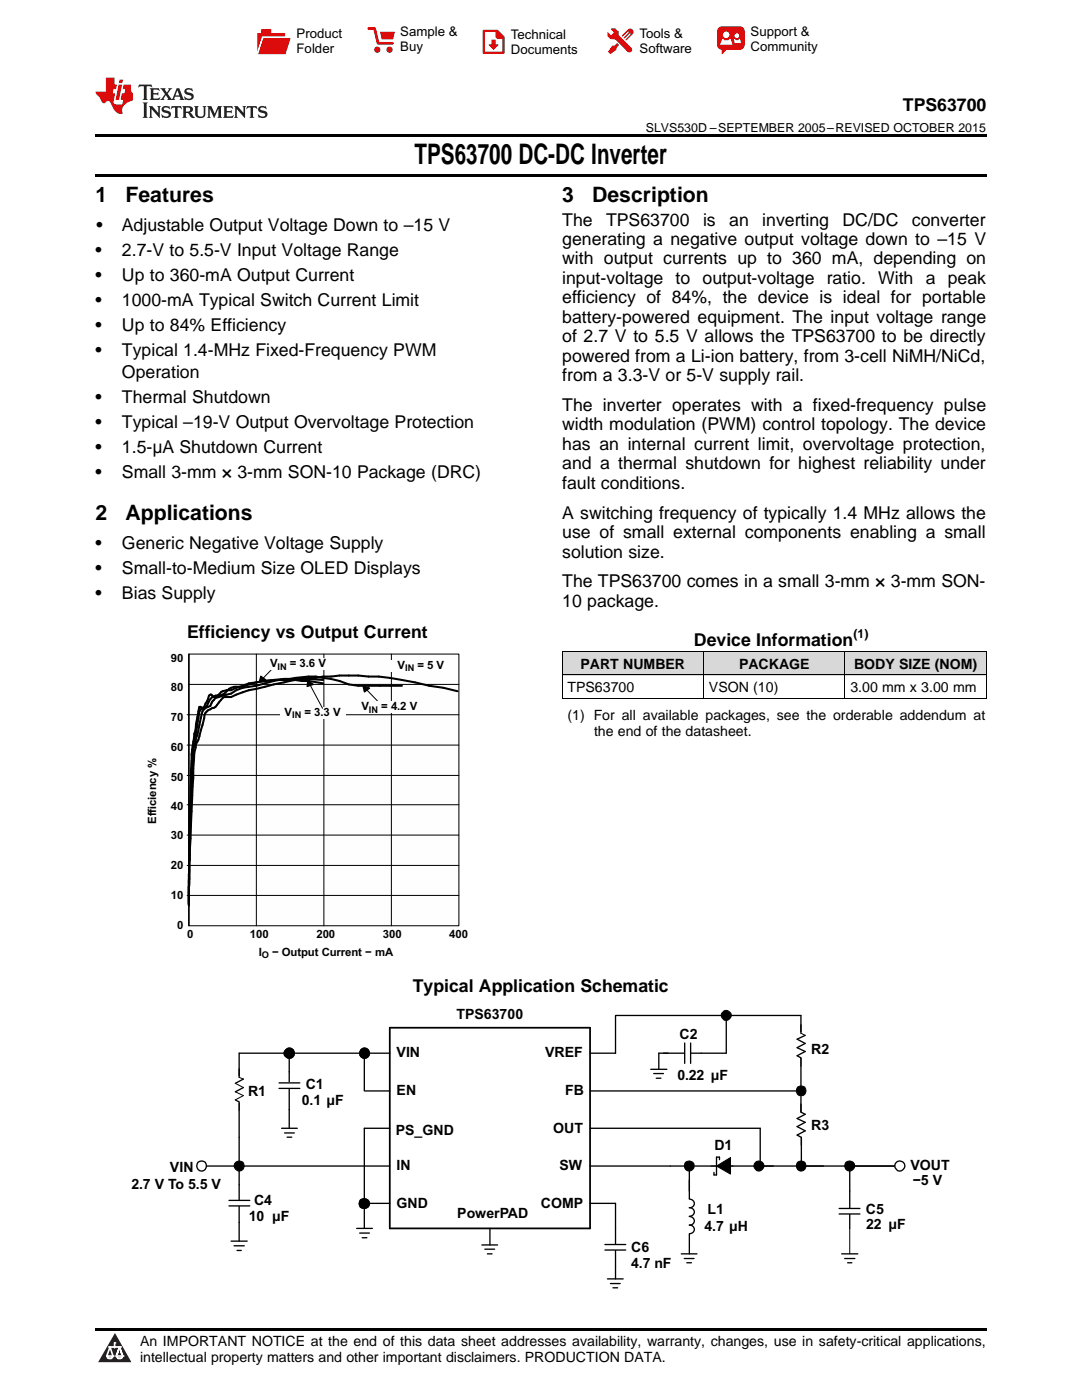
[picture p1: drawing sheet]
<svg xmlns="http://www.w3.org/2000/svg" width="216mm" height="279mm" viewBox="0 0 216 279" stroke-linecap="round" stroke-linejoin="round" font-family="sans-serif">
<g fill="#d8d8d8">
<path d="M112.2 130.1h28.2v4.7h-28.2z"/>
<path d="M140.4 130.1h28.2v4.7h-28.2z"/>
<path d="M168.6 130.1h28.2v4.7h-28.2z"/>
</g>
<path d="M22.9 266l3.3 5.9h-6.6z" fill="#231f20"/>
<path d="M21.3 270.6h1.2l-.3 .5h-.3a.53 .53 0 0 1-.6-.5z" fill-rule="evenodd" fill="#fff"/>
<path d="M21.3 270.6h1.2l-.3 .5h-.3a.53 .53 0 0 1-.6-.5z" fill="none" stroke="#231f20" stroke-width=".33"/>
<path d="M21.3 270.6l1.2 .1-.3 .4h-.5z" fill="none" stroke="#fff" stroke-width=".33"/>
<path d="M22.9 268.9h.1" fill="none" stroke="#fff" stroke-width=".33"/>
<path d="M22.9 268v.9z" fill="#fff"/>
<path d="M22.9 268v.9z" fill="none" stroke="#fff" stroke-width=".33"/>
<circle cx="22.9" cy="268" r=".16" fill="#fff"/>
<path d="M21.8 268.8h.1" fill="none" stroke="#fff" stroke-width=".33"/>
<path d="M21.8 268.8h2.2z" fill="#fff"/>
<path d="M21.8 268.8h2.2z" fill="none" stroke="#fff" stroke-width=".33"/>
<circle cx="24" cy="268.8" r=".16" fill="#fff"/>
<path d="M23.2 270.6h.1" fill="none" stroke="#fff" stroke-width=".33"/>
<path d="M23.8 268.8l-.6 1.8z" fill="#fff"/>
<path d="M23.8 268.8l-.6 1.8z" fill="none" stroke="#fff" stroke-width=".33"/>
<path d="M23.8 268.8l.7 1.8z" fill="#fff"/>
<path d="M23.8 268.8l.7 1.8z" fill="none" stroke="#fff" stroke-width=".33"/>
<path d="M24.4 270.6h.1" fill="none" stroke="#fff" stroke-width=".33"/>
<circle cx="21.3" cy="270.6" r=".16" fill="#fff"/>
<path d="M22 268.8l-.7 1.8z" fill="#fff"/>
<path d="M22 268.8l-.7 1.8z" fill="none" stroke="#fff" stroke-width=".33"/>
<path d="M22 268.8l.5 1.8z" fill="#fff"/>
<path d="M22 268.8l.5 1.8z" fill="none" stroke="#fff" stroke-width=".33"/>
<circle cx="22.5" cy="270.6" r=".16" fill="#fff"/>
<path d="M23.3 270.6h1.2a.63 .63 0 0 1-.6 .5 .63 .63 0 0 1-.6-.5z" fill-rule="evenodd" fill="#fff"/>
<path d="M23.3 270.6h1.2a.63 .63 0 0 1-.6 .5 .63 .63 0 0 1-.6-.5z" fill="none" stroke="#231f20" stroke-width=".33"/>
<path d="M23.3 270.6h1.2l-.4 .5h-.5z" fill="none" stroke="#fff" stroke-width=".33"/>
<path d="M23.2 270.6h.1" fill="none" stroke="#fff" stroke-width=".33"/>
<circle cx="24.5" cy="270.6" r=".16" fill="#fff"/>
<path d="M19 265.1h177.8v.5h-177.8z" fill="#000"/>
<path d="M77.8 205.1h39.9v40.1h-39.9z" fill="none" stroke="#000" stroke-width=".35"/>
<g fill="none" stroke="#000" stroke-width=".26">
<path d="M117.7 217.7h41.2M117.7 210.2h5.1M129.8 213.4h3.3M130.4 214.3h2M130.9 215.2h1M144.9 203.7v6.5h-13.4v3.2M159.8 207.7v-5h-37v7.5M159.8 210.6v6.1M159.8 218.7v7M117.7 232.7h25.1M117.7 225.2h34v6.5M137.6 233.7v16.5"/>
<path d="M144.2 232.7h34.2M159.9 225.7v6.6M117.7 240.2h5.1v15M121.2 255.2h3.1M121.8 256.2h2M122.3 257h.9M135.9 250.2h3.2M136.5 251.2h2M137 252h1"/>
</g>
<g fill="#000">
<circle cx="144.9" cy="202.7" r="1.02"/>
<circle cx="159.8" cy="217.7" r=".99"/>
<circle cx="137.5" cy="232.7" r=".99"/>
<circle cx="151.5" cy="232.7" r="1"/>
<circle cx="159.8" cy="232.7" r=".99"/>
</g>
<g fill="none" stroke="#000" stroke-width=".2">
<path d="M159.8 225.7h.1"/>
<circle cx="144.9" cy="202.7" r="1.02"/>
<circle cx="159.8" cy="217.7" r=".99"/>
<circle cx="137.5" cy="232.7" r=".99"/>
<circle cx="151.5" cy="232.7" r="1"/>
<circle cx="159.8" cy="232.7" r=".99"/>
</g>
<circle cx="179.6" cy="232.7" r="1" fill="#fefefe"/>
<g fill="none" stroke="#000" stroke-width=".26">
<path d="M47.7 233.7v14M169.6 233.7v11.5M170.6 232.7h7.9M46.1 247.7h3.2M46.7 248.6h2M47.3 249.6h.8M71.2 245.2h3.1M71.8 246.1h1.9M72.3 247h.9M77.8 240.2h-5.1v5M167.9 250.2h3.3M168.5 251.2h2.1"/>
<path d="M169.1 252h.9"/>
<circle cx="179.6" cy="232.7" r="1"/>
</g>
<g fill="#000">
<circle cx="47.7" cy="232.7" r=".99"/>
<circle cx="169.6" cy="232.7" r="1.02"/>
</g>
<g fill="none" stroke="#000" stroke-width=".2">
<path d="M169.6 245.2v5"/>
<circle cx="47.7" cy="232.7" r=".99"/>
<circle cx="169.6" cy="232.7" r="1.02"/>
</g>
<circle cx="40.2" cy="232.7" r=".99" fill="#fefefe"/>
<g fill="none" stroke="#000" stroke-width=".26">
<path d="M56.7 210.2h-9v5M57.7 211.2v14M58.7 210.2h13.1M72.7 211.2v6.5M72.9 217.7h4.9M73.7 210.2h4.1M41.2 232.7h5.5M47.7 220.2v11.5M48.7 232.7h29.1M56.2 225.2h3.1M56.8 226.1h1.9M57.3 227h.9"/>
<path d="M77.8 225.2h-5.1v15M143.6 231.4v-.5h-.6v3.6h-.5v-.5M96.2 248.5h3.1M96.7 249.3h2M97.3 250.2h.9M97.8 245.2v3.3"/>
<circle cx="57.7" cy="210.2" r=".99"/>
<circle cx="72.7" cy="210.2" r=".99"/>
<circle cx="40.2" cy="232.7" r=".99"/>
</g>
<g fill="#000">
<path d="M143 232.7l2.8-1.7v3.3z"/>
<circle cx="57.7" cy="210.2" r=".99"/>
<circle cx="72.7" cy="210.2" r=".99"/>
</g>
<path d="M141.9 232.7h4.4M143 232.7l2.8-1.7v3.3z" fill="none" stroke="#000" stroke-width=".2"/>
<path d="M47 214.9h1.7v5h-1.7z" fill-rule="evenodd" fill="#fefefe"/>
<path d="M47 219.5l.7 .4M47.7 213.3v1.7M48.6 215.4l-1.6 .8M48.6 217l-1.6 .9" fill="none" stroke="#000" stroke-width=".26"/>
<path d="M47 216.2l1.6 .8M47 217.9l1.6 .8-1.6 .8M47.7 215l.9 .4M47.7 219.9v1.7" fill="none" stroke="#000" stroke-width=".2"/>
<path d="M46.5 239.6h2.3v1h-2.3z" fill-rule="evenodd" fill="#fefefe"/>
<path d="M45.7 239.6h4.1M45.7 240.7h4.1" fill="none" stroke="#000" stroke-width=".26"/>
<path d="M56.5 216.1h2.3v1h-2.3z" fill-rule="evenodd" fill="#fefefe"/>
<path d="M55.7 216.1h4.1M55.7 217.2h4.1" fill="none" stroke="#000" stroke-width=".26"/>
<path d="M121.6 248.4h2.2v1h-2.2z" fill-rule="evenodd" fill="#fefefe"/>
<path d="M120.7 248.4h4.2M120.7 249.5h4.2" fill="none" stroke="#000" stroke-width=".26"/>
<path d="M136.3 239.3h1.9v6.9h-1.9z" fill-rule="evenodd" fill="#fefefe"/>
<path d="M137.6 239.3a.87 .87 0 0 1 .9 .9 .87 .87 0 0 1-.9 .8M137.6 244.5a.87 .87 0 0 1 .9 .8 .87 .87 0 0 1-.9 .9M137.6 242.8a.87 .87 0 0 1 .9 .8 .87 .87 0 0 1-.9 .9M137.6 241a.87 .87 0 0 1 .9 .9 .87 .87 0 0 1-.9 .8" fill="none" stroke="#000" stroke-width=".26"/>
<path d="M136.7 209h1.1v2.2h-1.1z" fill-rule="evenodd" fill="#fefefe"/>
<path d="M136.6 208.2v4M137.8 208.2v4" fill="none" stroke="#000" stroke-width=".26"/>
<path d="M159.1 206.1h1.6v5h-1.6z" fill-rule="evenodd" fill="#fefefe"/>
<path d="M159.8 204.5v1.7M160.7 206.6l-1.6 .8 1.6 .8-1.6 .9 1.6 .7-1.6 .9 .7 .4" fill="none" stroke="#000" stroke-width=".26"/>
<path d="M159.8 206.2l.9 .4M159.8 211.1v1.7" fill="none" stroke="#000" stroke-width=".2"/>
<path d="M159.1 222h1.6v5h-1.6z" fill-rule="evenodd" fill="#fefefe"/>
<path d="M159.8 220.3v1.7l.9 .4-1.6 .8 1.6 .8-1.6 .8 1.6 .9-1.6 .8 .7 .5M159.9 227v1.6" fill="none" stroke="#000" stroke-width=".26"/>
<path d="M168.4 241.2h2.2v1h-2.2z" fill-rule="evenodd" fill="#fefefe"/>
<path d="M71.9 239.5a1.04 1.04 0 0 1 1.5 0 1.04 1.04 0 0 1 0 1.4 1.04 1.04 0 0 1-1.5 0 1.14 1.14 0 0 1 0-1.4zM167.4 241.2h4.2M167.4 242.3h4.2" fill="none" stroke="#000" stroke-width=".26"/>
<path d="M71.9 239.5a1.04 1.04 0 0 1 1.5 0 1.04 1.04 0 0 1 0 1.4 1.04 1.04 0 0 1-1.5 0 1.14 1.14 0 0 1 0-1.4z" fill-rule="evenodd" fill="#000"/>
<path d="M37.7 130.5h53.9v54.3h-53.9z" fill-rule="evenodd" fill="#fefefe"/>
<g fill="none" stroke="#000" stroke-width=".2">
<path d="M37.7 130.5h53.9v54.3h-53.9zM37.7 136.6h53.9M37.7 130.5v54.3M51.2 130.5v54.3M64.6 130.5v54.3M78.1 130.5v54.3M37.3 154.8h54.3M37.3 148.7h54.3M37.3 142.6h54.3M37.3 178.7h54.3M37.3 172.7h54.3M37.3 166.7h54.3"/>
<path d="M37.3 160.6h54.3"/>
</g>
<g fill="none" stroke="#000" stroke-width=".41">
<path d="M51.2 136.2l-1.5 .2-3.6 1.3a2.25 2.25 0 0 0-2.4 .9l-.7 .5h-.4l-.4-.5-.5 .2-1 2.3a1.52 1.52 0 0 0-1 1.3l-.7 4.3-.6 2.2-.2 1.6v3.6l-.3 8.5M51.2 136.2l-2.8 .9a3.4 3.4 0 0 0-3.6 1.3l-1.1 .4a2.36 2.36 0 0 0-2.4 2.1l-.5 .4h-.5l-.2-.2h-.3l-.1 .2-.6 3.2-.1 1.1-.2 .9-.6 5.8M54.6 135.7l-3.4 .5M54.6 135.7h4.3M56.7 135.5l-2.1 .4a26.7 26.7 0 0 1-6.2 1.4l-1.3 .4-1 .7-3.1 .9-.6 .7-.4 .9a2.14 2.14 0 0 0-1.7 1.5l-1.3 5.6a5.8 5.8 0 0 0-.4 3.6l-.5 8.3-.2 11.7-.1 .4M56.7 135.5h4.9l2.9 .2M56.7 135.5l-2.1 .2M57.8 135.5a17.9 17.9 0 0 1 8.3 0l1.7 .4 1.8 .7 1.9 .3h8.7M58.9 135.7l-7.7 1.8a18.2 18.2 0 0 0-5.1 1.6h-1.3l-1.1 1.1a1.51 1.51 0 0 1-1.3 1.1 2.54 2.54 0 0 0-1.6 1.3l-.7 3.2a6.1 6.1 0 0 1-1 2.7 22.8 22.8 0 0 0-.5 6.7l-.8 15.5M58.9 135.7l1.3 .2h1.4l2.9 .5M58.9 135.7l2.7-.4h1.4l1.5-.3 3.3-.2h3.7l2 .2a45.8 45.8 0 0 1 12.1 1.9l2.9 .4 2.8 .6M38.2 152.7l-.1 1-.2 13.2-.1 1.3"/>
<path d="M37.7 175.6h.1M37.8 174l-.1 6.7M37.8 176.3l-.1 .6M37.9 165.3l-.1 1.4-.1 10.4"/>
</g>
<g fill="#fefefe">
<path d="M56 141.1h13.1v2.3h-13.1z" fill-rule="evenodd"/>
<path d="M76.2 131.8h13.1v2.3h-13.1z" fill-rule="evenodd"/>
</g>
<path d="M56.1 131.6l-4.2 4.4M72.6 137.1l4.2 4.3" fill="none" stroke="#000" stroke-width=".2"/>
<g fill="#000">
<path d="M52 135l1.1 .7-1.3 .3z" fill-rule="evenodd"/>
<path d="M72.4 136.9l1.3 .4-1 .8z" fill-rule="evenodd"/>
</g>
<path d="M52 135l1.1 .7-1.3 .3zM72.4 136.9l1.3 .4-1 .8z" fill="none" stroke="#000" stroke-width=".27"/>
<path d="M71.3 140.1h13.4v2.2h-13.4z" fill-rule="evenodd" fill="#fefefe"/>
<path d="M61.5 136l2.9 5.4" fill="none" stroke="#000" stroke-width=".2"/>
<path d="M61.4 135.8l1.1 .8-1.2 .4z" fill-rule="evenodd" fill="#000"/>
<path d="M61.4 135.8l1.1 .8-1.2 .4z" fill="none" stroke="#000" stroke-width=".27"/>
<path d="M52.6 131.5h13.1v2.2h-13.1z" fill-rule="evenodd" fill="#fefefe"/>
<path d="M19 34.8h177.8v.5h-177.8zM19 26.8h177.8v.6h-177.8zM112.2 139.4h.1zM168.5 139.4h.1zM196.7 139.4h.1z" fill="#000"/>
<path d="M112.2 139.4h84.6M112.2 134.7h84.6M112.2 130.1h84.6M112.2 130.1v9.3M140.4 130.1v9.3M168.6 130.1v9.3M196.8 130.1v9.3" fill="none" stroke="#000" stroke-width=".2"/>
<path d="M27.7 16.9l-.1 .6 .6-.3h.5v.2v2.2l-.2 .4h1l-.2-.4v-2.2v-.2h.5l.6 .3-.2-.6zM29.9 17.6l.2 .4v1.6l-.2 .4h1.9l.1-.6a1.09 1.09 0 0 1-1.3 .1v-.6h.6l.4 .2v-.7l-.2 .2h-.8v-.6l.2-.1a1.01 1.01 0 0 1 1 .3l-.1-.6zM32 17.6l.9 1.2-1 1.2h.9l-.2-.3 .5-.7 .5 .7-.3 .3h1.7l-.2-.3 .1-.4h1l.1 .4-.2 .3h1l-.3-.4-.7-2h-.5l-1 2.2-.8-1.1 .9-1.1h-.9l.2 .2-.4 .7-.4-.7 .2-.2zM35.4 18l.4 1h-.8zM37 17.7a.66 .66 0 0 0-.2 .8 .66 .66 0 0 0 .6 .4l.7 .2 .1 .2a.8 .8 0 0 1-.7 .4 .8 .8 0 0 1-.7-.5l.1 .8 .2-.2a.94 .94 0 0 0 1.1 .1 .94 .94 0 0 0 .4-.9 1.48 1.48 0 0 0-1.3-.6v-.4a1.1 1.1 0 0 1 1.2 .2l-.2-.6-.2 .1-.5-.1zM28.5 20.4l.2 .4v2.3l-.2 .4h1l-.2-.4v-2.3l.2-.4zM29.7 21.2l.2 .4v1.5l-.2 .4h.8l-.3-.4 .1-1.3 1.6 1.8v-2l.2-.4h-.7l.2 .2v1.1l-1.2-1.3zM32.5 21.3a.66 .66 0 0 0-.2 .8 .66 .66 0 0 0 .6 .4l.6 .2 .2 .2a.8 .8 0 0 1-.8 .4 .8 .8 0 0 1-.7-.5l.2 .7 .2-.1a.94 .94 0 0 0 1 .1 .94 .94 0 0 0 .5-1 1.47 1.47 0 0 0-1.3-.6l-.1-.3a1.1 1.1 0 0 1 1.3 .2l-.2-.6-.2 .1-.5-.2zM34.3 21.2l-.2 .6a.64 .64 0 0 1 .8-.3v1.6l-.2 .4h1l-.3-.4 .1-1.6a.66 .66 0 0 1 .8 .3l-.2-.6zM36.3 21.2l.3 .4v1.5l-.3 .4h1l-.2-.2v-.7h.5l.1 .1a.8 .8 0 0 0 1.2 .7l-1-1a.62 .62 0 0 0 .6-.5 .62 .62 0 0 0-.6-.7zM37.1 21.5h.1a.48 .48 0 0 1 .6 0 .48 .48 0 0 1 .1 .6l-.2 .1-.6 .1zM38.7 21.2l.2 .2a2.29 2.29 0 0 0 .4 2 1.05 1.05 0 0 0 1.7-.7v-1.3l.2-.2h-.8l.2 .4v1.1a.61 .61 0 0 1-.6 .6 .61 .61 0 0 1-.6-.6v-1.1l.3-.4zM41.3 21.2l.3 .4v1.5l-.3 .4h.8l-.2-.4v-1.4l.8 1.9 .9-1.9v1.4l-.2 .4h.9l-.2-.4v-1.5l.2-.4h-.8l-.7 1.5-.6-1.5zM44.5 21.2l.2 .4v1.5l-.2 .4h1.9l.2-.6a1.1 1.1 0 0 1-1.4 .2v-.7h.6l.4 .2v-.6l-.2 .1-.8 .1v-.6l.2-.1a1.02 1.02 0 0 1 1.1 .2l-.2-.5zM46.7 21.2l.2 .4v1.5l-.2 .4h.8l-.3-.4 .1-1.3 1.6 1.8v-2l.2-.4h-.7l.2 .2v1.1l-1.2-1.3zM49.3 21.2l-.1 .6a.64 .64 0 0 1 .8-.3v1.6l-.3 .4h1l-.2-.4v-1.6a.66 .66 0 0 1 .8 .3l-.1-.6zM51.7 21.3a.66 .66 0 0 0-.2 .7 .66 .66 0 0 0 .7 .5l.6 .2 .1 .2a.8 .8 0 0 1-.7 .4 .8 .8 0 0 1-.7-.5l.1 .7 .2-.1a.94 .94 0 0 0 1.1 .1 .94 .94 0 0 0 .4-1 1.48 1.48 0 0 0-1.2-.6l-.1-.3a1.1 1.1 0 0 1 1.2 .2l-.2-.6-.1 .1-.6-.2z" fill="#231f20"/>
<path d="M21.1 15.5v2.8h-2v.4l.9 .9a.96 .96 0 0 0 1 1 .59 .59 0 0 1 .5-.4 .59 .59 0 0 1 .5 .3l.4 .8a1.61 1.61 0 0 0 2.1 1.3 1.63 1.63 0 0 1 1.1-2.2l.9-.3v-1.5a1.6 1.6 0 0 1-.4-1.7h-1.4l-.2 .9h.5l-.2 .8h-.5l-.2 1v.3h.5l-.2 .9h-.7a.74 .74 0 0 1-1-.6l.3-1.6h-.5l.2-.8h.5l.1-.9h-.4v-1.4zM23.7 16.9l-.7 3h.8l.6-3zM23.8 15.9l-.1 .7h.7l.2-.7z" fill="#ee1d23"/>
<g fill="#d60000">
<path d="M52.1 5.8h2v.8h2.8v4.2h-5.5v-4.2h.7z" fill-rule="evenodd"/>
<path d="M52.4 7.5h5.6l-1 3.3h-5.6z" fill-rule="evenodd"/>
</g>
<path d="M52.4 7.4h5.7l-.1 .1h-5.5l-1.1 3.3z" fill-rule="evenodd" fill="#fff"/>
<path d="M52.4 7.4h5.7l-.1 .1h-5.5l-1.1 3.3z" fill="none" stroke="#fff" stroke-width=".2"/>
<path d="M73.6 5.7h1.1l.7 2.9h2.9" fill="none" stroke="#d60000" stroke-width=".55"/>
<g fill="#d60000">
<path d="M75.8 6.3h3l-.4 1.6h-2.2z" fill-rule="evenodd"/>
<circle cx="75.3" cy="9.9" r=".62"/>
<circle cx="77.7" cy="9.9" r=".62"/>
</g>
<path d="M96.5 6.2h2.7l1.3 1.2v3.1h-4z" fill="none" stroke="#d60000" stroke-width=".44"/>
<g fill="#d60000">
<path d="M98.1 7.9h.8v1h.5l-.9 1.1-1-1v-.1h.6z" fill-rule="evenodd"/>
<path d="M98.9 6.2h.3l1.3 1.2v.4h-1.3l-.3-.4z" fill-rule="evenodd"/>
<path d="M121.9 5.7h.8l.7 .6 .1 .7 2.5 2.5-.8 .8-2.3-2.3-1.1-.2-.6-.6v-.8l.7 .6 .5-.4v-.2l-.5-.5z" fill-rule="evenodd"/>
<path d="M122.2 9.1h.4l.5-.5 .4 .4-.5 .5v.4l-1.2 .9-.5-.5z" fill-rule="evenodd"/>
<path d="M125.3 5.9a.67 .67 0 0 1 .9 0 .67 .67 0 0 1 0 .9z" fill-rule="evenodd"/>
<path d="M125.3 5.9l.9 .9-1.2 1.2h-.2v-.2l1-.9v-.2h-.2l-.9 1h-.2v-.2l.9-1 .1-.2h-.3l-.9 1h-.2v-.2z" fill-rule="evenodd"/>
<circle cx="125.6" cy="9.9" r=".54"/>
</g>
<path d="M123.3 6.3v.7" fill="none" stroke="#d60000" stroke-width=".2"/>
<g fill="#d60000">
<path d="M143.4 5.5l.6-.2h3.6a.95 .95 0 0 1 1 .9v2.8a.95 .95 0 0 1-1 .9h-3.6a.95 .95 0 0 1-.9-.9v-2.8z" fill-rule="evenodd"/>
<path d="M144 9.9h.9l-.7 .9h-.2z" fill-rule="evenodd"/>
</g>
<g fill="#fff">
<path d="M146.6 8.6h1.3z"/>
<path d="M144.1 7.8h.3l.1 .2h.8l.2-.2h.3l.4 1.1h-2.5z" fill-rule="evenodd"/>
<path d="M146.4 7.8h.3l.1 .2h.5l.2-.2h.2l.2 .8h-1.3z" fill-rule="evenodd"/>
<circle cx="144.9" cy="6.9" r=".65"/>
<circle cx="147" cy="7.1" r=".48"/>
</g>
<text font-size="5.6" x="82.7" y="32.8">TPS63700 DC-DC Inverter</text>
<g font-size="4.2">
<text x="19" y="40.4">1</text>
<text x="25" y="40.4">Features</text>
<text x="112.2" y="40.4">3</text>
<text x="118.2" y="40.4">Description</text>
<text x="19" y="103.8">2</text>
<text x="25" y="103.8">Applications</text>
</g>
<g font-size="3.5">
<text x="180.2" y="22.2">TPS63700</text>
<text x="19.2" y="46.1">•</text>
<text x="24.3" y="46.1">Adjustable Output Voltage Down to –15 V</text>
<text x="112.2" y="45">The</text>
<text x="120.9" y="45">TPS63700</text>
<text x="140.3" y="45">is</text>
<text x="145.5" y="45">an</text>
<text x="152.1" y="45">inverting</text>
<text x="168.1" y="45">DC/DC</text>
<text x="182" y="45">converter</text>
<text x="19" y="51.1">•</text>
<text x="24.3" y="51.1">2.7-V to 5.5-V Input Voltage Range</text>
<text x="112.2" y="48.9">generating a negative output voltage down to –15 V</text>
<text x="112.2" y="52.8">with output currents up to 360 mA, depending on</text>
<text x="19" y="56.1">•</text>
<text x="24.3" y="56.1">Up to 360-mA Output Current</text>
<text x="112.2" y="56.7">input-voltage to output-voltage ratio. With a peak</text>
<text x="19" y="61.1">•</text>
<text x="24.3" y="61.1">1000-mA Typical Switch Current Limit</text>
<text x="112.2" y="60.5">efficiency of 84%, the device is ideal for portable</text>
<text x="112.2" y="64.4">battery-powered equipment. The input voltage range</text>
<text x="19" y="66.1">•</text>
<text x="19" y="71.1">•</text>
<text x="24.3" y="66.1">Up to 84% Efficiency</text>
<text x="24.3" y="71.1">Typical 1.4-MHz Fixed-Frequency PWM</text>
<text x="112.2" y="68.3">of 2.7 V to 5.5 V allows the TPS63700 to be directly</text>
<text x="24.3" y="75.4">Operation</text>
<text x="112.2" y="72.2">powered from a Li-ion battery, from 3-cell NiMH/NiCd,</text>
<text x="112.2" y="76.1">from a 3.3-V or 5-V supply rail.</text>
<text x="19" y="80.4">•</text>
<text x="24.3" y="80.4">Thermal Shutdown</text>
<text x="112.2" y="82">The inverter operates with a fixed-frequency pulse</text>
<text x="19" y="85.4">•</text>
<text x="24.3" y="85.4">Typical –19-V Output Overvoltage Protection</text>
<text x="112.2" y="85.9">width modulation (PWM) control topology. The device</text>
<text x="112.2" y="89.8">has an internal current limit, overvoltage protection,</text>
<text x="19" y="90.4">•</text>
<text x="19" y="95.4">•</text>
<text x="24.3" y="90.4">1.5-μA Shutdown Current</text>
<text x="24.3" y="95.4">Small 3-mm × 3-mm SON-10 Package (DRC)</text>
<text x="112.2" y="93.7">and a thermal shutdown for highest reliability under</text>
<text x="112.2" y="97.5">fault conditions.</text>
<text x="112.2" y="103.5">A switching frequency of typically 1.4 MHz allows the</text>
<text x="112.2" y="107.4">use of small external components enabling a small</text>
<text x="19" y="109.5">•</text>
<text x="24.3" y="109.5">Generic Negative Voltage Supply</text>
<text x="112.2" y="111.3">solution size.</text>
<text x="19" y="114.5">•</text>
<text x="19" y="119.6">•</text>
<text x="24.3" y="114.5">Small-to-Medium Size OLED Displays</text>
<text x="24.3" y="119.6">Bias Supply</text>
<text x="112.2" y="117.2">The TPS63700 comes in a small 3-mm × 3-mm SON-</text>
<text x="112.2" y="121.1">10 package.</text>
<text x="37.3" y="127.3">Efficiency vs Output Current</text>
<text x="138.5" y="128.8">Device Information</text>
<text x="82.4" y="198">Typical Application Schematic</text>
</g>
<g font-size="2.8">
<text x="115.8" y="133.5">PART NUMBER</text>
<text x="147.5" y="133.5">PACKAGE</text>
<text x="170.4" y="133.5">BODY SIZE (NOM)</text>
<text x="113.2" y="138.1">TPS63700</text>
<text x="113.2" y="143.7">(1) For all available packages, see the orderable addendum at</text>
<text x="141.5" y="138.1">VSON (10)</text>
<text x="169.7" y="138.1">3.00 mm x 3.00 mm</text>
<text x="118.5" y="146.8">the end of the datasheet.</text>
<text x="91.1" y="203.4">TPS63700</text>
<text x="135.6" y="207.3">C2</text>
<text x="79.1" y="211">VIN</text>
<text x="108.8" y="211">VREF</text>
<text x="135.2" y="215.5">0.22 μF</text>
<text x="161.9" y="210.4">R2</text>
<text x="49.5" y="218.7">R1</text>
<text x="60.3" y="220.5">0.1 μF</text>
<text x="61" y="217.4">C1</text>
<text x="79.1" y="218.6">EN</text>
<text x="112.7" y="218.6">FB</text>
<text x="79" y="226.4">PS_GND</text>
<text x="110.4" y="226">OUT</text>
<text x="161.9" y="225.4">R3</text>
<text x="33.9" y="233.8">VIN</text>
<text x="79.1" y="233.6">IN</text>
<text x="111.6" y="233.6">SW</text>
<text x="142.5" y="229.6">D1</text>
<text x="181.7" y="233.5">VOUT</text>
<text x="26.2" y="237.3">2.7 V To 5.5 V</text>
<text x="182.2" y="236.5">−5 V</text>
<text x="49.7" y="243.7">10 μF</text>
<text x="50.7" y="240.5">C4</text>
<text x="79.1" y="241">GND</text>
<text x="91.2" y="243">PowerPAD</text>
<text x="107.9" y="241">COMP</text>
<text x="140.6" y="245.6">4.7 μH</text>
<text x="141.2" y="242.3">L1</text>
<text x="172.8" y="242.3">C5</text>
<text x="172.9" y="245.3">22 μF</text>
<text x="126" y="249.8">C6</text>
<text x="126" y="253.1">4.7 nF</text>
<text x="27.9" y="268.6">An IMPORTANT NOTICE at the end of this data sheet addresses availability, warranty, changes, use in safety-critical applications,</text>
<text x="27.9" y="271.8">intellectual property matters and other important disclaimers. PRODUCTION DATA.</text>
</g>
<g font-size="2.6">
<text x="59.2" y="7.6">Product</text>
<text x="59.2" y="10.6">Folder</text>
<text x="79.9" y="7.3">Sample &amp;</text>
<text x="79.9" y="10.2">Buy</text>
<text x="101.9" y="7.8">Technical</text>
<text x="101.9" y="10.8">Documents</text>
<text x="127.6" y="7.6">Tools &amp;</text>
<text x="127.6" y="10.6">Software</text>
<text x="149.8" y="7.2">Support &amp;</text>
<text x="149.8" y="10.2">Community</text>
</g>
<g font-size="2.5">
<text x="128.9" y="26.3">SLVS530D –SEPTEMBER 2005–REVISED OCTOBER 2015</text>
<text x="170.3" y="127.4">(1)</text>
</g>
<g font-size="2.3">
<text x="34.1" y="137.9">80</text>
<text x="34.1" y="132">90</text>
<text x="53.9" y="133.2">V</text>
<text x="57.8" y="133.2">= 3.6 V</text>
<text x="79.3" y="133.5">V</text>
<text x="83.3" y="133.5">= 5 V</text>
<text x="34.1" y="143.9">70</text>
<text x="56.8" y="142.8">V</text>
<text x="60.8" y="142.8">= 3.3 V</text>
<text x="72.1" y="141.8">V</text>
<text x="76.1" y="141.8">= 4.2 V</text>
<text x="34.1" y="149.9">60</text>
<text x="34.1" y="155.8">50</text>
<text x="34.1" y="161.6">40</text>
<text x="31.2" y="164.4" transform="rotate(-90 31.2 164.4)">Eff</text>
<text x="31.2" y="162.2" transform="rotate(-90 31.2 162.2)">iciency %</text>
<text x="34.1" y="167.5">30</text>
<text x="34.1" y="173.5">20</text>
<text x="34.1" y="179.4">10</text>
<text x="35.4" y="185.4">0</text>
<text x="37.3" y="187.3">0</text>
<text x="49.9" y="187.2">100</text>
<text x="51.6" y="190.8">I</text>
<text x="54.3" y="190.8">− Output Current − mA</text>
<text x="63.1" y="187.2">200</text>
<text x="76.4" y="187.2">300</text>
<text x="89.6" y="187.2">400</text>
</g>
<g font-size="1.8">
<text x="55.4" y="133.7">IN</text>
<text x="80.8" y="134">IN</text>
<text x="58.3" y="143.3">IN</text>
<text x="73.6" y="142.2">IN</text>
<text x="52.2" y="191.3">O</text>
</g>
</svg>
